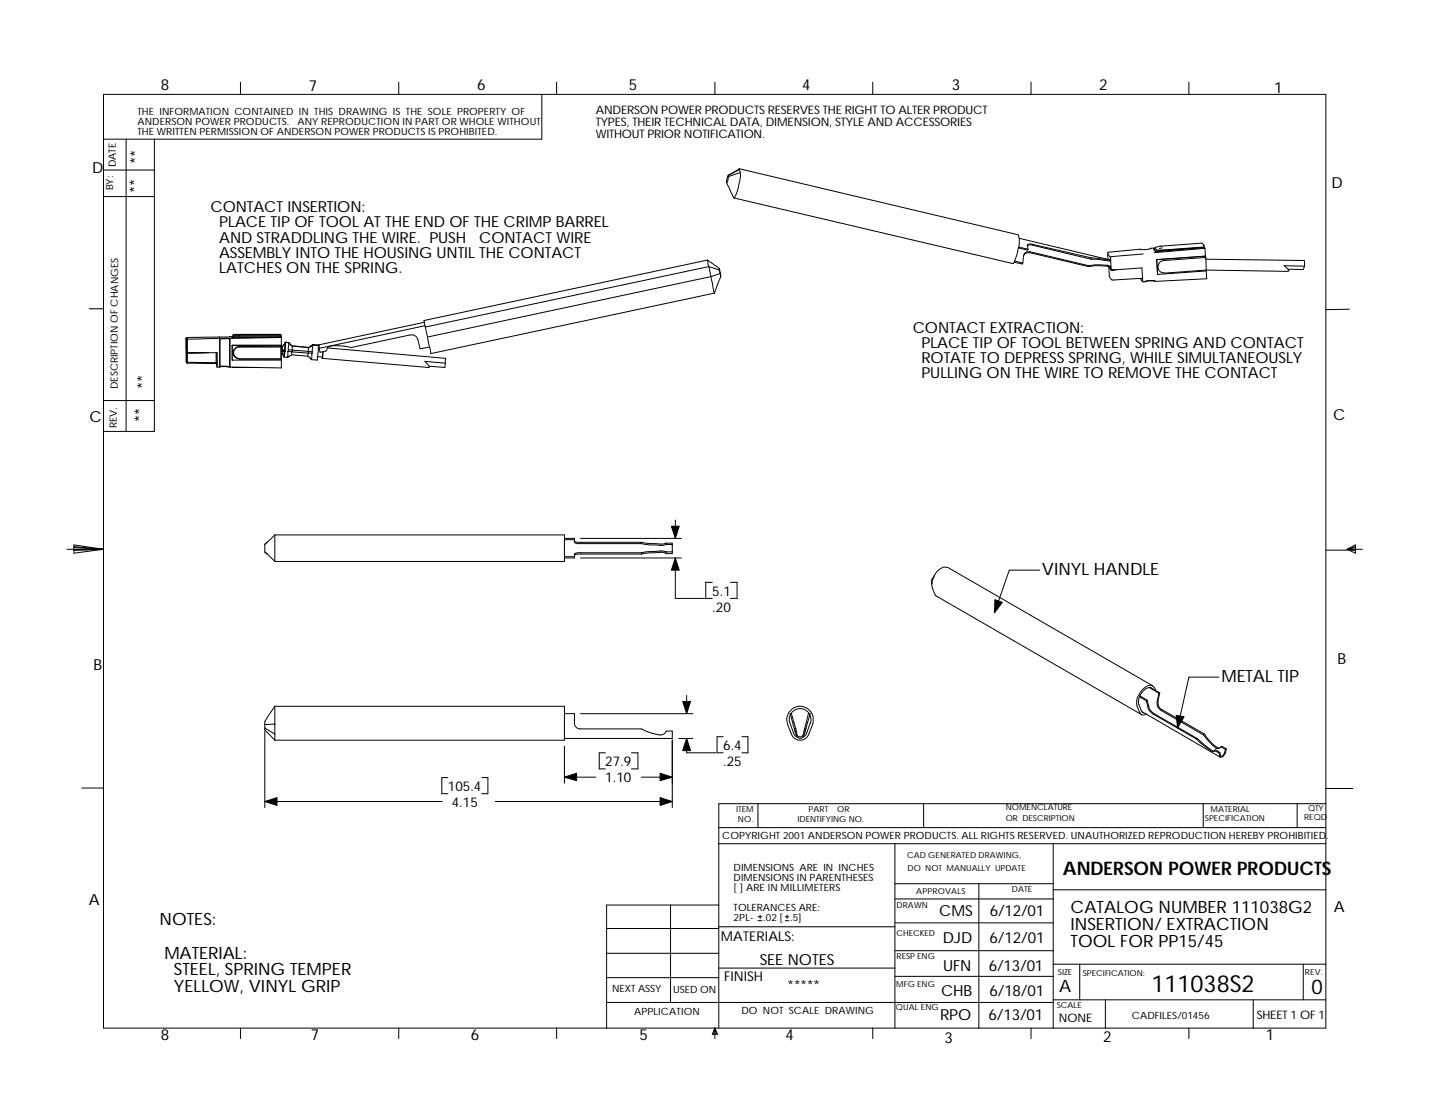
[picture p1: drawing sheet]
<svg xmlns="http://www.w3.org/2000/svg" width="279mm" height="216mm" viewBox="0 0 279 216" stroke-linecap="round" stroke-linejoin="round" font-family="sans-serif">
<g fill="none" stroke="#000" stroke-width=".19">
<path d="M20.2 18.4h237.9v181.8h-237.9zM46.8 16v2.4M77.6 16v2.4M105.5 18.4v8.7h-85.3M108.4 16v2.4M139.2 16v2.4M169.9 16v2.4M200.7 16v2.4M231.5 16v2.4M20.2 33.1h9.9M20.2 38.3h9.9M24.6 27.1v56.9"/>
<path d="M30.1 27.1v56.9h-9.9M141.8 34.4l-.1 .7-.2 .5M141.8 34.1v.3M141.8 34.1l-.3 1v.5M142.8 38.5l54.4 12.8a.62 .62 0 0 0 .4-.7l.6-2a4.4 4.4 0 0 0 .1-2.8M143.9 32.9l54.4 12.8M144 33l-.1-.1-2.1 1.2M144 33l-2.2 1.1M144 33l.1 .6M144.1 33.6a10 10 0 0 1-.7 4l-.4 .9h-.2l-1.3-2.9M144.1 33.6l-2.3 .8M137.8 50.6l.2 1.3"/>
<path d="M137.8 50.6l-55.3 11.8 .3 1.3M137.8 50.6l2.2 1.6M138 51.9l-55.2 11.8M138 51.9l.4 1.9M138 51.9l2.1 .7M138.4 53.8l.7 3.3M138.4 53.8l-55.2 11.8M139.1 57.1l-55.2 11.7-.7-3.2M140.1 52.6l-.1-.4 .4 1.6-.2-.5M140.1 52.6l.1 .7M140.2 53.3l-1.8 .5M140.4 53.8l-1.3 3.3"/>
<path d="M197.4 51.1l1.7 .3v-.2M197.5 50.8l1.6 .4M198.3 48.1l1.9 .4M198.3 48.3l1.8 .4 .1-.2M198.5 46.4l17.7 4.2M199.1 51.2l.4-1.8 .4-.4h.7l11.4 2.7M199.3 49.7l.3-.3 .9-.2 11.4 2.7M200 47.9l.3-.2h.5l11.6 2.8M200.2 48.5l-.1-.9 .8-.1 11.6 2.7M211.9 51.9a11.4 11.4 0 0 1 4 0M212 51.7a9.3 9.3 0 0 1 4.1 .1l.1 .1-.3 .1M212 51.7l-.1 .2"/>
<path d="M212.4 50.5h1.1l2.4 .3M212.5 50.2l3.7 .5M212.5 50.2l-.1 .3M215.6 49.3l.1 1.2M215.7 49.4l.5 .8M215.9 52l.1 1.8 .5 .7 5.8-.2M215.9 52l.4 .6 1.1-.1M216 50.8l.2 .1M216.3 52.3l.3 .3M216.3 51.8l-.1 .4 .3 .5h.4M216.6 52.6l5.7-.4 .2 2.7M216.6 52.6h.1"/>
<path d="M222 48.5l-6.3 .6-.1 .3M222 54.3l.5 .6M222 48.5h.1M222.5 54.9h.5M222.6 49.4l-6.3 .6v2.4M224 48.3l-.7 .3-1.3-.1M224 48.3h.1M224.6 48.3l.4 .7M224.6 48.3l.4 .6M224.6 48.3h.4M224.9 54.7l-1.4-.1-.5 .2M225 54.8l-1.6-.1-.5 .2"/>
<path d="M225 48.3h-1M225 54.8h.1M225 48.9v.1M225.2 50.5l.2 2.9M225.2 50.5h.1M225.4 53.4h.1M226.1 47.9l-1.1 .2v.2M226.1 47.9h.1M226.3 48.3h-.6M234.1 47.4l.3 .4M234.1 47.3l-8 .6M234.3 47.8h.1v.3l-8.1 .6h-1l-.3-.4"/>
<path d="M234.4 48.2l-9.4 .8M234.4 48.2l.2 .1M234.4 48.2l-9.4 .7M234.6 48.3l-9.9 .9M234.6 48.3l.1 1.6M234.7 49.9l-9.5 .6M234.7 49.9v.2M234.8 50.1l-8.1 .6a1.23 1.23 0 0 0-1.2 1.3 1.23 1.23 0 0 0 1.2 1.2l8.2-.6M234.8 50.1l-.1 .2M234.8 50.5l19.1 .2 .1 1.1M234.8 50.1l.1 2.5M234.9 52.6l15.9 .2"/>
<path d="M234.9 52.7v1.6l-9.9 .5M234.9 52.6v.1M234.9 52.7l-9.5 .7M254 51.8l-4-.1a1.4 1.4 0 0 1 1 1h-.2M254 51.8l-.3 .7-2.9-.1M17.4 60.1h2.8M20.2 78h9.9M36.2 66l.1 .2M36.2 70.4l.1 .1M36.2 66v2.2M36.3 70.5v.2h.2M36.3 68.5l.2 .2"/>
<path d="M36.3 70.5l5.9 .1M36.3 66.2v2.3M36.3 68.7v1.8M36.3 68.5h.1M36.3 68.7l-.1-.2 .1 2M36.3 68.7h.2M36.4 65.7l-.2 .3M36.4 65.7l.1 .3M36.5 66h-.2v.2M36.5 70.7l5.6 .1M36.5 68.7h5.7v2.8h.6M36.5 66v2.7"/>
<path d="M36.5 68.7v2M39.7 68.7h-2.8M40.6 68.7h-4.1M42.1 70.8l.2 .2M42.1 68.7v2.1M42.7 65.6l-6.3 .1M42.7 65.6h.1M42.8 65.9h2M42.8 71.5h2M42.8 65.9l-6.3 .1M42.8 65.9h.1M42.8 65.9v5.6"/>
<path d="M42.8 71.3v.2M42.8 66h1.9v5.4l-1.9-.1zM44.8 65.9l10-.2v5.9l-10-.1M44.8 71.5h.1M44.8 65.9v5.6M44.8 65.9h.1M45.2 65.5l-2.5 .1M45.2 65.6h9.7M45.2 71.5h5.2M45.4 65.3l9.4 .1v.2l-9.6 .2v-.4h.3M45.7 65.1h-.2l-.1 .2M45.7 65.1l-.2 .1h1.1"/>
<path d="M45.7 65.1h9M46 67.7l.2-.1h8.5v2.2h-8a1.18 1.18 0 0 1-1.1-.8 1.18 1.18 0 0 1 .4-1.3zM46.6 65.2v.4l-1.1-.1-.1-.2M46.6 65.2h8.1M54.8 67.4l-8.1 .1a1.22 1.22 0 0 0-1.3 1.3 1.34 1.34 0 0 0 1.3 1.1h8.1M54.8 67.4l-.1 .2M54.8 67.4h.1M54.8 67.2h-9.6v2.9h9.6M54.8 68.4h.7M54.8 68.2l.3 .1M54.9 67.8l.2-.5 .4-.3v1.2M54.9 68.1l.6 .1"/>
<path d="M54.9 67.8v.3M54.9 67.8h.1M54.9 68.1h.1M54.9 68.8l.4 .7M55.3 69.5l.7 .1M55.4 68.2h.1zM55.4 68.9l-.1 .6M55.4 68.9h.1M55.5 68.2l-.1 .7M55.5 68.3h-.7l.3 .1-.2 .4 .5 .1M55.5 68.2h.1M55.5 68.2l-.1 .2"/>
<path d="M55.5 66.6l-.2 2.9 .1-.6M55.5 66.6v.3l-.3 .2-.3 .7M55.5 66.6v1.6M55.5 66.6l.7 .1M56 69.6h.1M56 68.4v1.2M56 68.4l.8 .1M56.1 68.1l-.1 .3M56.1 68.1l.8 .1M56.2 66.7l.4 .4M56.2 66.7h.1M56.5 67.1l.4 .3"/>
<path d="M56.6 67.1l-.4-.3-.1 1.3M56.6 67.1l.3 .3M56.8 69.1l-.8 .5M56.8 69.1l3.1 .2M56.8 68.5l3.2 .2M56.8 68.5v.6M56.9 68.2l-.1 .3M56.9 67.4l3.2 .2 .4-.1M56.9 67.3l3.1 .3 .6-.2M56.9 67.4v.8M56.9 68.2l3.1 .2M60 68.4v.3"/>
<path d="M60 68.7l-.1 .6M60 68.7h.8M60 68.4l.8 .1M60.1 67.7l-.1 .7M60.5 67.5h.1M60.6 67.4l-.2 .2M60.7 67.2l-.1 .2M60.8 68.7l-.2 1.2-.7-.6M60.8 68.5v.2M60.9 67.1l-.1 1.4M60.9 67.1l-.4 .4M60.9 67.1l1.2 .1"/>
<path d="M61.9 69.4l.9 .1 .1-1-.2 1.3v-.3M62 67.9h.2M62.1 67.2l-.3 2.9-1.2-.1-.3-.4M62.1 67.2h.1M62.7 69.8l20.9 1.7a1.55 1.55 0 0 0-.9-1.1l4 .3M63.8 67.7l23 2.1-.1 .9M82.6 62.7l-20.5 4.4v.7M82.7 63.4l-20.6 4.4M82.8 63.7l.4 1.9M83.7 67.6l-1.9 .3-.4-1.8a1.23 1.23 0 0 0-1.5-.9l-11.5 2.4a10.9 10.9 0 0 0-4.1-.2l-.5 .3-.3 .6-1.2 .3-.2-.8M86.7 70.7l-.1 .8-3-.2M262.7 60.2l-4.6 .1"/>
<path d="M13 106.9h7.2M14.4 106.1l5.8 .8-5.8 .8zM14.4 106.4l5.8 .5M14.4 106.6l5.8 .3M20.2 106.9l-5.8 .2M51.6 107.5l.4 .4M52 105.6l-.4 .4v1.4l1.9 1.9M52 105.6l-.4 .3M53.5 104.1l-1.5 1.5M53.5 104.1v5.2M53.5 104.1h56.4v5.2h-56.4M109.9 104.8h1.9v.8l.6 .2h12.5"/>
<path d="M109.9 105.1h1.9M109.9 108.4h1.9M111.8 105.3l.6 .3h12.5M113 104.8h19.7M113 108.6h19.7M124.9 105.8a13.3 13.3 0 0 0 4.6 .3l.2-.1M124.9 107.6h-12.5l-.6 .3v.7h-1.9M124.9 107.9h-12.5l-.6 .2M124.9 105.6l3.6 .3 1.2-.2M124.9 105.6v.2M124.9 107.6v.3M129.7 107.4h-.2a13.3 13.3 0 0 0-4.6 .2"/>
<path d="M129.7 107.8l-.5-.3h-.7l-3.6 .4M129.7 105.7h1.2v2.1h-1.2M129.7 106h1.2M129.7 105.7v.3M129.7 107.4v.4M129.7 107.4h1.2M131.5 108.6v7.9h5.7M131.5 101.3v3.5M138.7 113.4h-1.3v3.1h1.3M142.2 113.4h1.3v3.1h-1.3M181.4 113v.7M181.4 113v.6"/>
<path d="M181.9 111.9l-.5 1.1M184.5 110.5l-.4-.1a2.7 2.7 0 0 0-2.3 2 3.1 3.1 0 0 0 .6 3.7l39.8 23M184.6 110.5l39.9 23M202.4 111h-5.9l-2.9 8.3M262.3 106.9h3M262.3 106.9l1.6 .2h-5.8M262.3 106.9l1.6-.8v1.6zM263.9 106.6l-1.6 .3M263.9 106.4l-1.6 .5M53.5 137.5l-1.9 3v1.2M53.5 137.5h56.4v6.6h-56.4M53.5 137.5v5.4"/>
<path d="M109.9 138.9h1.9v1.8a1.1 1.1 0 0 0 1.2 1.2h11.9a7.2 7.2 0 0 0 4 1.1 .9 .9 0 0 0 .8-.7h1.2v1.5h-21M113 138.9h21.9M133.7 135.4v3.5M153.6 138.7a2.61 2.61 0 0 1 3.3-.9 2.61 2.61 0 0 1 1.3 3.2l-.7 1.9a1.8 1.8 0 0 1-1.7 1.2 1.8 1.8 0 0 1-1.7-1.2 4.3 4.3 0 0 1-.5-4.2zM153.9 139.1l-.1 .2a1.5 1.5 0 0 0 0 1.5l.9 2.3 .5 .3M154 138.9a2.06 2.06 0 0 1 3.6 0M157.6 139.1l.3 1.3-.8 2.3-.5 .6-.2 .1M221.8 135.7l-.1 .4a2.43 2.43 0 0 0 .5 2.3l.3 .4h.2l-.4-.3M221.8 135.6l1.4 .8M221.9 135.5l1.5 .8M222.8 138.8l14.8 8.6M223.2 136.4l.4 1.7 .8 .8 8.5 4.9"/>
<path d="M223.4 136.3l.3 1.5 .7 .9 8.7 5.1M223.4 136.3l-.2 .1M223.8 133.9l1.8 1.1M223.9 133.9l.5 .2-.2-.2a1.3 1.3 0 0 0-1.6 .6l-.7 1.1M224.5 134.1l1.3 .8M225 134.4a1.11 1.11 0 0 0-.8-1 1.11 1.11 0 0 0-1.2 .4 3.5 3.5 0 0 0-.8 5.4l1-.2M225.6 135l-.3 1.7a1.49 1.49 0 0 0 .7 1.6l8.4 4.8M225.8 134.9l-.3 2.1 .1 .4 .4 .6 8.5 4.9M225.8 134.9l-.2 .1M237.3 131.8h-5.8l-2.2 9.9M15.9 153.4h4.3M51.6 141.7v.4l1.9 2"/>
<path d="M51.6 142.2v15M51.6 141.7l1.9 1.2M51.6 156h34.5M53.5 142.9v1.2M53.5 141l-1.9 .1M87.2 151.4h-1.2v3.1h1.2M93.8 151.4h1.2v3.1h-1.2M96.4 156h34.5M109.9 145.3v7.2M109.9 151.3h6.1M117.9 146.6h-1.2v3.1h1.2M122.9 146.6h1.3v3.1h-1.3"/>
<path d="M124.9 151.3h6M130.9 144.1v13.1M132.2 143.8h2.7M133.7 143.8v2.8h5.7M140.8 143.4h-1.2v3.2h1.2M144.4 143.4h1.2v3.2h-1.2M147.6 156.5v4.6M154.7 141.9l-.9-3h.3l.8 3M154.7 141.9h.2M154.7 141.9l.1 .4M154.8 142.3l.5 1.3 .5 .2 .5-.2 .5-1.3M154.8 142.3h.2"/>
<path d="M154.9 141.9l.1 .4M155 142.3l.3 1 .5 .2 .5-.2 .2-1M156.5 142.3h.3M156.6 141.9l.8-3h.3l-.8 3M156.6 141.9h.3M156.6 141.9l-.1 .4M156.9 141.9l-.1 .4M179.8 156.5v4.6M232.9 143.8l2.8 2.3 .4 .2h.3l.1-.2M233.1 143.8l2.8 2.2M233.1 143.8h-.2M234.3 156.5v4.6"/>
<path d="M234.4 143.1l1.1 1.3 1.2 1.2a.72 .72 0 0 0 1-.2M234.5 142.9a5.3 5.3 0 0 0 3 2.7M234.5 142.9l-.1 .2M236.1 146.1l.3 .1M236.5 146.1l.8 .5M236.5 146.1l.1-.1 .9 .5M237.5 146.5l-.2 .1M237.7 145.4l.9 .5M237.7 145.4l.2-.1 .9 .5M238.6 145.9a1.27 1.27 0 0 1-.7 1.3h-.2l-.2-.7M238.8 145.8a1.57 1.57 0 0 1-1.1 1.6l-.2-.1-.2-.7M238.8 145.8l-.2 .1"/>
<path d="M252.6 156.5v4.6M258.1 156.5h-118.1v43.7M258.1 153.5h5.3M130.6 176.2v19M140 164.3h118.1M140 176.2h-21.9v24M140 161.1h118.1M147.6 179.2h.7M147.6 178.5h.7M148 178.1v.7M152.9 179.2h.7M152.9 178.5h.7"/>
<path d="M153.2 178.1v.7M174.2 164.3v35.9M174.2 179.7h30.9M174.2 175h30.9M174.2 172h30.9M190.6 172v28.2M205.1 164.3v35.9M205.1 173.2h53M118.1 195.2h87M118.1 180.8h21.9M118.1 185.6h21.9M118.1 190.3h21.9"/>
<path d="M140 188.5h34.2M140 180.4h34.2M174.2 190.1h30.9M174.2 185.1h30.9M205.1 194.6h53M205.1 187.7h53M210.2 187.7v6.9M215.2 194.6v5.6M244 194.6v5.6M253.7 187.7v6.9M46.8 200.2v2M77.6 200.2v2"/>
<path d="M108.4 200.2v2M139.2 200.2v2M139.2 200.2l.5 1.1h-1zM139.2 200.2l-.3 1.1M139.2 200.2l.2 1.1M169.9 200.2v2M200.7 200.2v2M231.5 200.2v2"/>
</g>
<g fill="#000" stroke="#000" stroke-width=".19">
<path d="M130.7 102.4h1.5l-.7 2.4z" fill-rule="evenodd"/>
<path d="M131.5 108.6l.7 2.4h-1.5z" fill-rule="evenodd"/>
<path d="M193.7 116.8l1.5 .5-1.6 2z" fill-rule="evenodd"/>
<path d="M132.9 136.6h1.6l-.8 2.3z" fill-rule="evenodd"/>
<path d="M51.6 156l2.3-.7v1.5z" fill-rule="evenodd"/>
<path d="M109.9 151.3l2.4-.8v1.5z" fill-rule="evenodd"/>
<path d="M128.5 155.3l2.4 .7-2.4 .8z" fill-rule="evenodd"/>
<path d="M128.5 150.5l2.4 .8-2.4 .7z" fill-rule="evenodd"/>
<path d="M133.7 143.8l.8 2.3h-1.6z" fill-rule="evenodd"/>
<path d="M229 139.3l1.5 .2-1.2 2.2z" fill-rule="evenodd"/>
</g>
<text font-size="4.6" x="224.2" y="193.1">111038S2</text>
<text font-size="4" x="255.4" y="193.5">0</text>
<text font-size="3.6" x="206.9" y="170.3">ANDERSON POWER PRODUCTS</text>
<g font-size="3.3">
<text x="27.8" y="31.9" transform="rotate(-90 27.8 31.9)">**</text>
<text x="27.6" y="37.6" transform="rotate(-90 27.6 37.6)">**</text>
<text x="29.1" y="75.8" transform="rotate(-90 29.1 75.8)">**</text>
<text x="28.6" y="82.2" transform="rotate(-90 28.6 82.2)">**</text>
<text x="202.9" y="112">VINYL HANDLE</text>
<text x="237.8" y="132.8">METAL TIP</text>
<text x="208.4" y="177.7">CATALOG NUMBER 111038G2</text>
<text x="31.1" y="180">NOTES:</text>
<text x="208.4" y="181">INSERTION/ EXTRACTION</text>
<text x="208.4" y="184.3">TOOL FOR PP15/45</text>
<text x="32" y="186.6">MATERIAL:</text>
<text x="33.9" y="189.9">STEEL, SPRING TEMPER</text>
<text x="33.9" y="193.2">YELLOW, VINYL GRIP</text>
<text x="206.2" y="193.2">A</text>
</g>
<g font-size="3">
<text x="31.3" y="17.5">8</text>
<text x="60.1" y="17.7">7</text>
<text x="92.9" y="17.5">6</text>
<text x="122.4" y="17.5">5</text>
<text x="156.2" y="17.6">4</text>
<text x="185.3" y="17.5">3</text>
<text x="214" y="17.5">2</text>
<text x="248.1" y="18">1</text>
<text x="17.9" y="33.7">D</text>
<text x="41" y="41.3">CONTACT INSERTION:</text>
<text x="259.2" y="36.7">D</text>
<text x="42.7" y="44.3">PLACE TIP OF TOOL AT THE END OF THE CRIMP BARREL</text>
<text x="42.7" y="47.2">AND STRADDLING THE WIRE. PUSH</text>
<text x="93.3" y="47.2">CONTACT WIRE</text>
<text x="42.7" y="50.2">ASSEMBLY INTO THE HOUSING UNTIL THE CONTACT</text>
<text x="42.7" y="53.2">LATCHES ON THE SPRING.</text>
<text x="177.7" y="64.8">CONTACT EXTRACTION:</text>
<text x="179.4" y="67.7">PLACE TIP OF TOOL BETWEEN SPRING AND CONTACT</text>
<text x="179.4" y="70.7">ROTATE TO DEPRESS SPRING, WHILE SIMULTANEOUSLY</text>
<text x="179.4" y="73.7">PULLING ON THE WIRE TO REMOVE THE CONTACT</text>
<text x="17.4" y="82.1">C</text>
<text x="259.6" y="81.7">C</text>
<text x="18.2" y="130.4">B</text>
<text x="260.4" y="129.3">B</text>
<text x="17.3" y="176.1">A</text>
<text x="182.9" y="178.3">CMS</text>
<text x="192.7" y="178.3">6/12/01</text>
<text x="259.7" y="177.6">A</text>
<text x="183.6" y="183.6">DJD</text>
<text x="192.7" y="183.6">6/12/01</text>
<text x="147.9" y="187.8">SEE NOTES</text>
<text x="183.6" y="189">UFN</text>
<text x="192.5" y="189">6/13/01</text>
<text x="153.3" y="192.9">*****</text>
<text x="183.2" y="193.9">CHB</text>
<text x="192.7" y="193.9">6/18/01</text>
<text x="31.3" y="202.4">8</text>
<text x="60.5" y="202.4">7</text>
<text x="91.7" y="202.4">6</text>
<text x="124.5" y="202.4">5</text>
<text x="152.9" y="202.4">4</text>
<text x="183" y="198.5">RPO</text>
<text x="183.9" y="203">3</text>
<text x="192.5" y="198.5">6/13/01</text>
<text x="214.8" y="202.9">2</text>
<text x="246.5" y="202.5">1</text>
</g>
<g font-size="2.6">
<text x="138.7" y="116">5.1</text>
<text x="138.7" y="119.1">.20</text>
<text x="117.9" y="149.2">27.9</text>
<text x="140.8" y="146">6.4</text>
<text x="140.8" y="149.2">.25</text>
<text x="87.2" y="154">105.4</text>
<text x="117.9" y="152.3">1.10</text>
<text x="88" y="157.1">4.15</text>
<text x="140.4" y="183.2">MATERIALS:</text>
<text x="141" y="190.9">FINISH</text>
</g>
<g font-size="2.3">
<text x="116" y="22.3">ANDERSON POWER PRODUCTS RESERVES THE RIGHT TO ALTER PRODUCT</text>
<text x="116" y="24.6">TYPES, THEIR TECHNICAL DATA, DIMENSION, STYLE AND ACCESSORIES</text>
<text x="116" y="26.8">WITHOUT PRIOR NOTIFICATION.</text>
<text x="206.2" y="198.9">NONE</text>
<text x="244.7" y="198.3">SHEET 1 OF 1</text>
</g>
<g font-size="1.9">
<text x="26.8" y="22.4">THE INFORMATION CONTAINED IN THIS DRAWING IS THE SOLE PROPERTY OF</text>
<text x="26.8" y="24.3">ANDERSON POWER PRODUCTS.</text>
<text x="26.8" y="26.2">THE WRITTEN PERMISSION OF ANDERSON POWER PRODUCTS IS PROHIBITED.</text>
<text x="57.9" y="24.3">ANY REPRODUCTION IN PART OR WHOLE WITHOUT</text>
<text x="22.5" y="32.6" transform="rotate(-90 22.5 32.6)">DATE</text>
<text x="22" y="37.1" transform="rotate(-90 22 37.1)">BY:</text>
<text x="22.9" y="75.8" transform="rotate(-90 22.9 75.8)">DESCRIPTION OF CHANGES</text>
<text x="22.8" y="83.4" transform="rotate(-90 22.8 83.4)">REV.</text>
<text x="140.6" y="163.3">COPYRIGHT 2001 ANDERSON POWER PRODUCTS. ALL RIGHTS RESERVED. UNAUTHORIZED REPRODUCTION HEREBY PROHIBITIED.</text>
<text x="142.8" y="169.6">DIMENSIONS ARE IN INCHES</text>
<text x="142.8" y="171.5">DIMENSIONS IN PARENTHESES</text>
<text x="142.8" y="173.5">[ ] ARE IN MILLIMETERS</text>
<text x="142.8" y="177.4">TOLERANCES ARE:</text>
<text x="142.8" y="179.3">2PL-</text>
<text x="148.6" y="179.3">.02 [</text>
<text x="153.8" y="179.3">.5]</text>
<text x="119.2" y="193.2">NEXT ASSY</text>
<text x="123.4" y="197.7">APPLICATION</text>
<text x="131.1" y="193.4">USED ON</text>
<text x="144.4" y="197.4">DO NOT SCALE DRAWING</text>
<text x="220.4" y="198.4">CADFILES/01456</text>
</g>
<g font-size="1.6">
<text x="143.3" y="158.2">ITEM</text>
<text x="143.7" y="160">NO.</text>
<text x="155.3" y="159.9">IDENTIFYING NO.</text>
<text x="157.4" y="158.2">PART</text>
<text x="163" y="158.2">OR</text>
<text x="195.8" y="157.7">NOMENCLATURE</text>
<text x="195.8" y="159.8">OR DESCRIPTION</text>
<text x="234.6" y="159.9">SPECIFICATION</text>
<text x="235.7" y="158.1">MATERIAL</text>
<text x="253.9" y="159.7">REQD</text>
<text x="254.7" y="157.9">QTY</text>
<text x="176.6" y="167.1">CAD GENERATED DRAWING,</text>
<text x="176.7" y="169.5">DO NOT MANUALLY UPDATE</text>
<text x="178.4" y="174">APPROVALS</text>
<text x="197" y="173.7">DATE</text>
<text x="174.6" y="176.8">DRAWN</text>
<text x="174.6" y="182.2">CHECKED</text>
<text x="174.6" y="186.6">RESP ENG</text>
<text x="206" y="189.7">SIZE</text>
<text x="210.8" y="190">SPECIFICATION:</text>
<text x="254.1" y="189.7">REV.</text>
<text x="174.4" y="196.7">QUAL ENG</text>
<text x="174.5" y="192.1">MFG ENG</text>
<text x="205.7" y="196.3">SCALE</text>
</g>
</svg>
